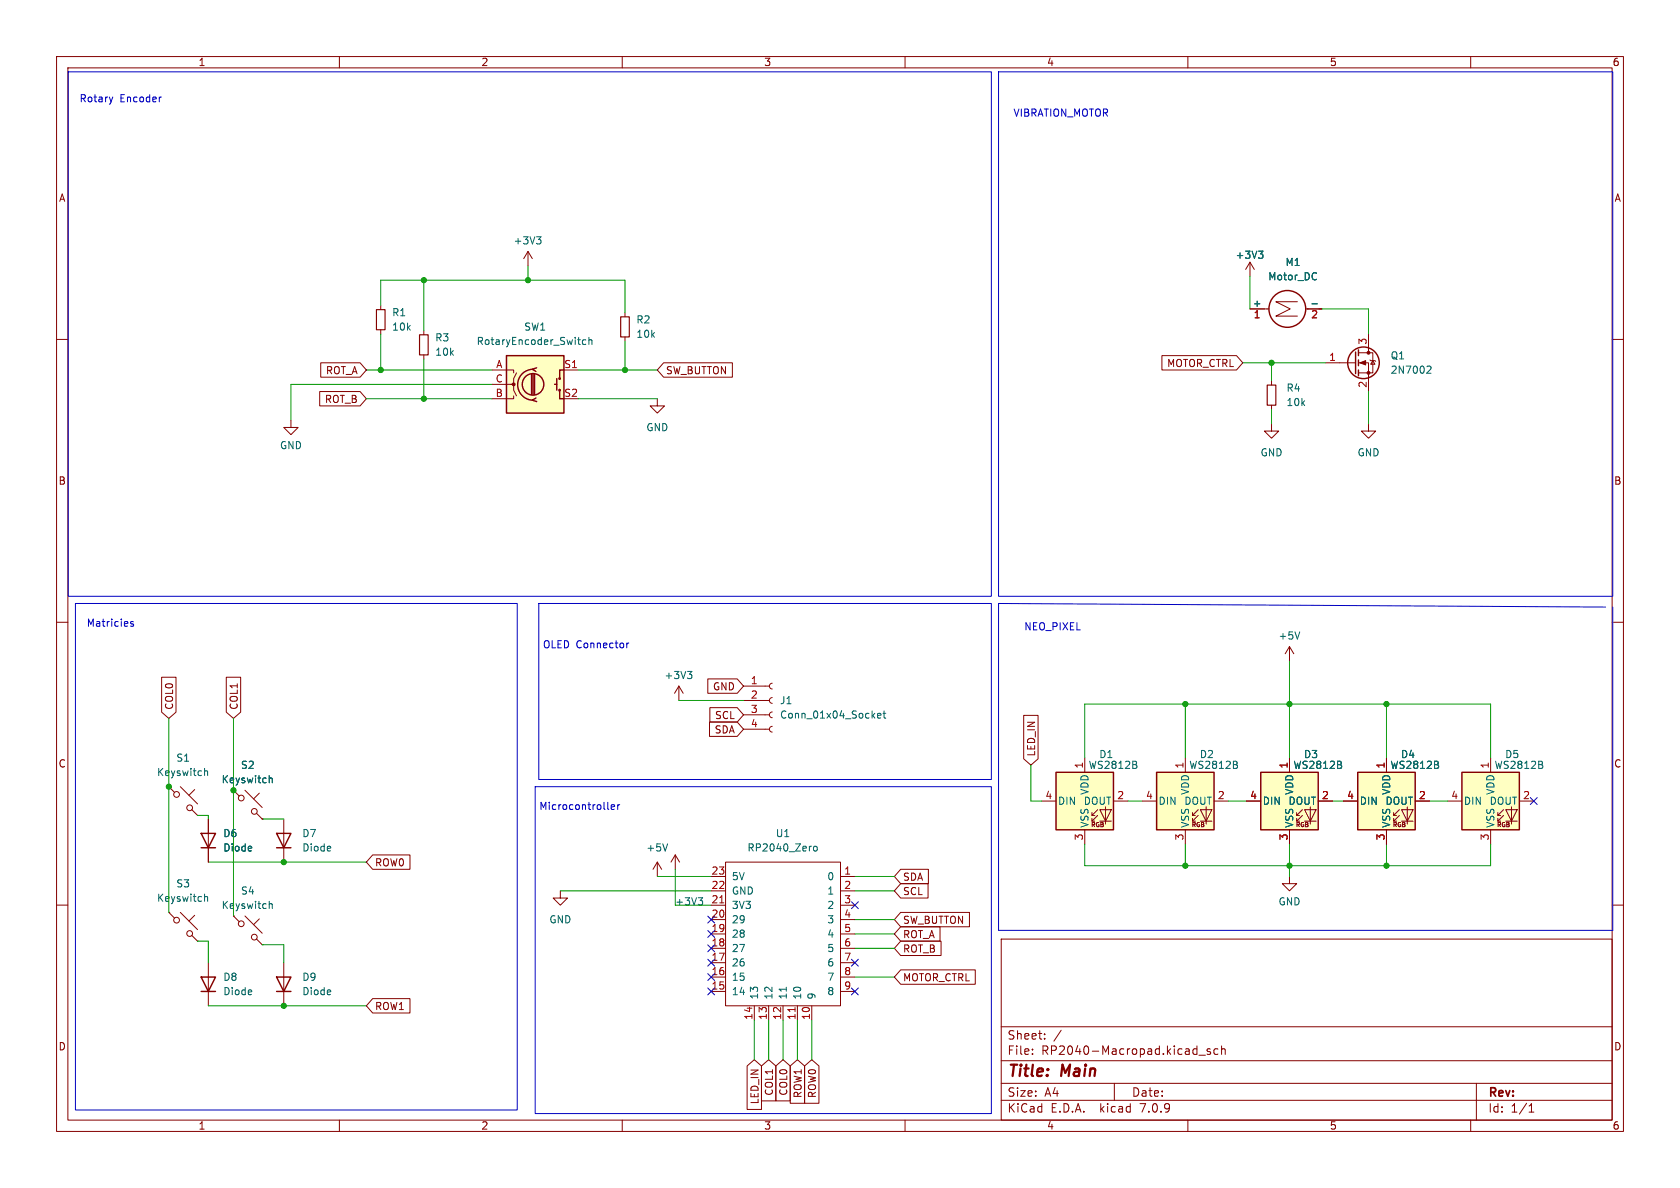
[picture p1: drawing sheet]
<svg xmlns="http://www.w3.org/2000/svg" width="297mm" height="210mm" viewBox="0 0 297 210" stroke-linecap="round" stroke-linejoin="round" font-family="sans-serif">
<g fill="none" stroke="#840000" stroke-width=".18">
<path d="M10 10h277v190h-277zM12 12h273v186h-273zM60 10v2M110 10v2M160 10v2M210 10v2M260 10v2M10 60h2M67.3 54v.7M67.3 58.3v.8M74.9 58.4v.8M93.3 44.5l-.7 1.2"/>
<path d="M93.3 44.5v2.5M93.3 44.5l.8 1.2M110.5 55.2v.8M110.5 59.6v.7M221 54.6h3.3M221 46.4l-.8 1.2M221 46.4v2.5M221 46.4l.7 1.2M229.4 53.3h-3.8l2.5 1.3-2.5 1.3h3.8M230.8 54.6h2.9M241.9 59.1v3.3M285 60h2"/>
<path d="M51.4 74.3v1.3h1.3l-1.3 1.2-1.2-1.2h1.2M56.5 69.2h7.2l1.1 1.3-1.1 1.3h-7.2zM56.7 64.1h7l1.1 1.3-1.1 1.3h-7zM74.9 62.7v.8M87 65.4h3.8v.5M87 67.9h3.8v1.1l.5 1M90.8 70v.5h-3.8M91.3 65.9l-.5 1v1h-.5M99.7 65.4h2.5M116.2 70.5v1.3h1.3l-1.3 1.2-1.3-1.2h1.3M117.3 64.1h12.2v2.6h-12.2l-1.1-1.3zM205.4 62.9h13.2l1.1 1.2-1.1 1.3h-13.2z"/>
<path d="M224.8 74.9v1.3h1.3l-1.3 1.3-1.3-1.3h1.3M224.8 67.3v.8M224.8 71.6v.8M234.3 64.1h5.3M240.2 64.1h1.7v5.1M240.2 62.4h2.5v3.5h-2.5M241.9 74.9v1.3h1.3l-1.3 1.3-1.2-1.3h1.2M242.2 63.6l.1 .2h.8l.1 .1M242.7 63.8l.4 .6h-.8zM10 110h2M28.6 119.7h2.5v6.2l-1.3 1.1-1.2-1.1zM40 119.7h2.5v6.2l-1.2 1.1-1.3-1.1z"/>
<path d="M228 114.3v2.5M228 114.3l-.8 1.3M228 114.3l.7 1.3M285 110h2M29.8 139.1l1.1 1M29.8 139.1h.1M31.9 139.1l3 3M34.4 139.6l-1 1M41.3 139.7l1 1M41.3 139.7h.1M43.3 139.7l3.1 3M120 121.3l-.7 1.3"/>
<path d="M120 121.3v2.5M120 121.3l.8 1.3M125.1 120h5.2l1.1 1.3-1.1 1.3h-5.2zM125.4 127.6h4.9l1.1 1.3-1.1 1.3h-4.9zM125.5 125.1h4.8l1.1 1.3-1.1 1.2h-4.8zM131.4 128.9h4.6M131.4 126.4h4.6M131.4 123.8h4.6M131.4 121.3h4.6M136.5 128.4l-.3 .1-.2 .4 .2 .4 .3 .1M136.5 125.9l-.3 .1-.2 .4 .2 .3 .3 .2M136.5 123.3l-.3 .2-.2 .3 .2 .4 .3 .1"/>
<path d="M136.5 120.8l-.3 .1-.2 .4 .2 .3 .3 .2M181 126.5h2.5v7.6l-1.3 1.2-1.2-1.2zM191.8 134v2.5M209.5 134v2.5M228 134v2.5M245.1 134v2.5M263.5 134v2.5M10 160h2M33.9 143.1l1 1M34.9 144.1h.1M36.8 144.8v7.6M45.3 143.8l1.1 1"/>
<path d="M45.8 140.2l-1 1M46.4 144.8h.1M50.2 144.8v7.6M65.9 151.1h6.6v2.6h-6.6l-1.1-1.3zM99.1 157.5v1.3h1.2l-1.2 1.2-1.3-1.2h1.3M116.2 152.4l-.8 1.3M116.2 152.4v2.5M116.2 152.4l.8 1.3M119.4 151.1l-.8 1.3M119.4 151.1v2.6M119.4 151.1l.7 1.3M125.7 154.9h2.6"/>
<path d="M125.7 157.5h2.6M128.3 152.4h20.3v25.4h-20.3zM148.6 154.9h2.5M148.6 157.5h2.5M159.2 153.7h4.9v2.5h-4.9l-1.1-1.3zM159.2 156.2h4.9v2.6h-4.9l-1.1-1.3zM184.1 141.6h2.6M191.8 146.7v2.5M193 145.2h.5M193 144.1h.5M194.1 144.1l-1.1 1.1v-.5M194.1 143.1l-1.1 1v-.5"/>
<path d="M194.4 143.1h2.1l-1 2.1zM194.4 145.2h2.1M195.5 142.6v3.1M196.8 141.6h2.6M201.9 141.6h2.6M209.5 146.7v2.5M210.8 145.2h.5M210.8 144.1h.5M211.8 144.1l-1 1.1v-.5M211.8 143.1l-1 1v-.5M212.2 143.1h2l-1 2.1zM212.2 145.2h2"/>
<path d="M213.2 142.6v3.1M214.6 141.6h2.6M220.3 141.6h2.6M228 154.9v1.3h1.2l-1.2 1.3-1.3-1.3h1.3M228 146.7v2.5M229.2 145.2h.5M229.2 144.1h.5M230.3 144.1l-1.1 1.1v-.5M230.3 143.1l-1.1 1v-.5M230.6 143.1h2.1l-1.1 2.1zM230.6 145.2h2.1M231.6 142.6v3.1"/>
<path d="M233 141.6h2.6M237.5 141.6h2.5M245.1 146.7v2.5M246.4 145.2h.5M246.4 144.1h.5M247.4 144.1l-1 1.1v-.5M247.4 143.1l-1 1v-.5M247.8 143.1h2l-1 2.1zM247.8 145.2h2M248.8 142.6v3.1M250.2 141.6h2.5M255.9 141.6h2.5"/>
<path d="M263.5 146.7v2.5M264.8 145.2h.5M264.8 144.1h.5M265.8 144.1l-1 1.1v-.5M265.8 143.1l-1 1v-.5M266.2 143.1h2l-1 2.1zM266.2 145.2h2M267.2 142.6v3.1M268.6 141.6h2.5M285 160h2M29.8 161.3l1.1 1M29.8 161.3h.1"/>
<path d="M31.9 161.3l3 3M33.9 165.4l1 1M34.4 161.8l-1 1M34.9 166.4h.1M36.8 170.2v7.6M41.3 161.9l1 1M41.3 161.9h.1M43.3 161.9l3.1 3.1M45.3 166l1.1 1M45.8 162.4l-1 1M46.4 167h.1M50.2 170.2v7.6"/>
<path d="M65.9 176.5h6.6v2.6h-6.6l-1.1-1.3zM125.7 175.3h2.6M125.7 172.7h2.6M125.7 170.2h2.6M125.7 167.6h2.6M125.7 165.1h2.6M125.7 162.6h2.6M125.7 160h2.6M133.3 177.8v2.5M135.9 177.8v2.5M138.4 177.8v2.5M141 177.8v2.5"/>
<path d="M143.5 177.8v2.5M148.6 175.3h2.5M148.6 172.7h2.5M148.6 170.2h2.5M148.6 167.6h2.5M148.6 165.1h2.5M148.6 162.6h2.5M148.6 160h2.5M159.2 161.3h12.2v2.5h-12.2l-1.1-1.2zM159.2 163.8h7v2.6h-7l-1.1-1.3zM159.2 166.4h7.2v2.5h-7.2l-1.1-1.3zM159.2 171.4h13.2v2.6h-13.2l-1.1-1.3z"/>
<path d="M177 166h108v32h-108zM60 198v2M110 198v2M132.1 188.4l1.2-1.1 1.3 1.1v7.7h-2.5zM134.6 188.4l1.3-1.1 1.3 1.1v6.2h-2.6zM137.2 188.4l1.2-1.1 1.3 1.1v6.2h-2.5zM139.7 188.4l1.3-1.1 1.2 1.1v6.6h-2.5zM142.2 188.4l1.3-1.1 1.3 1.1v6.6h-2.6zM160 198v2M177 194.5h108M177 191.5h108M177 187.5h108"/>
<path d="M177 181.5h108M182.5 186.3v.1M182.5 185.5v.1M184.7 183.6v.1M184.7 182.8v.1M187.6 182.1l-1.3 2M197 191.5v3M210 198v2M212 186.5h1.1M214 185.5l-.4-.1-.2 .2 .1 .2 .5 .2v.3h-.6M215.3 185.5l-.4-.1-.3 .3v.4l.1 .2h.6M216 185.5l.2-.1 .3 .1 .1 .9"/>
<path d="M216 184.9v1.5M260 198v2M261 191.5v6.5M270.3 196.6h.9M270.3 195.5l.4-.4v1.5"/>
<circle cx="31.2" cy="140.4" r=".51"/>
<circle cx="33.5" cy="142.8" r=".51"/>
<circle cx="42.6" cy="141.1" r=".51"/>
<circle cx="45" cy="143.4" r=".51"/>
<circle cx="31.2" cy="162.7" r=".51"/>
<circle cx="33.5" cy="165" r=".51"/>
<circle cx="42.6" cy="163.3" r=".51"/>
<circle cx="45" cy="165.7" r=".51"/>
</g>
<path d="M66.5 54.7h1.6v3.6h-1.6zM74.2 59.2h1.5v3.5h-1.5zM109.7 56h1.6v3.6h-1.6zM224 68.1h1.6v3.5h-1.6z" fill="none" stroke="#840000" stroke-width=".2"/>
<g fill="none" stroke="#840000" stroke-width=".25">
<path d="M89.5 62.9h10.2v10.1h-10.2zM94 66.2v3.5M94.2 65.3a2.73 2.73 0 0 0-2.7 2.7 2.73 2.73 0 0 0 2.7 2.7M94.2 66.2v3.5M94.5 66.2v3.5M94.7 70.4l-.6 .3 .8 .3M94.9 65l-.8 .3 .6 .4M98 67.9h.4M98.4 66.9v2.1M98.9 69v1.5h.8M99.7 65.4h-.8v1.5M239.6 62.2v3.8"/>
<path d="M240.2 61.8v1.1M240.2 63.6v1M240.2 65.4v1M186.7 136.5h10.1v10.2h-10.1zM204.5 136.5h10.1v10.2h-10.1zM222.9 136.5h10.1v10.2h-10.1zM240 136.5h10.2v10.2h-10.2zM258.4 136.5h10.2v10.2h-10.2zM35.6 147.3h2.5l-1.3 2.6zM35.6 149.9h2.5M48.9 147.3h2.5l-1.2 2.6zM48.9 149.9h2.5"/>
<path d="M35.6 172.7h2.5l-1.3 2.6zM35.6 175.3h2.5M48.9 172.7h2.5l-1.2 2.6zM48.9 175.3h2.5"/>
<circle cx="227.6" cy="54.6" r="3.3"/>
<circle cx="94.2" cy="67.9" r="1.9"/>
<circle cx="98.9" cy="69" r=".13"/>
<circle cx="98.9" cy="66.9" r=".13"/>
<circle cx="241" cy="64.1" r="2.79"/>
</g>
<g fill="none" stroke="#006464" stroke-width=".18">
<path d="M94.9 41.9h.7l-.4 .4M95.4 42.3l.2 .3v.3l-.2 .2M104.1 59.6v1.3M222.5 44.4h.8l-.4 .5M223 44.9l.3 .2v.3l-.3 .3M231.9 53.7h1M232.7 48.3h.1M232.7 49.4h.1M103.6 60.1h-.4l-.2 .2 .1 .5h.5M104.1 60.2l.2-.1h.3l.1 .8M252.4 64.7l.5 .1 .1 .3-.8 .9h.8M121.5 118.7h.8l-.4 .5"/>
<path d="M122.1 119.2l.2 .2v.3l-.2 .3M229.8 111.7l-.4 1.3M36.2 135.8v1.3M36.2 136.4l.1-.1h.3l.1 .8M47.6 137.1v1.3M47.6 137.6l.2-.1 .3 .1v.8M155.1 126.5l.6-.1v-.2l-.4-.1-.2 .2 .1 .6h.5M156.1 126.1h.5M156.3 125.7v1.1l.3 .1M200.9 135.2l.1 .2-.1 .4M200.9 134.7v.3M218.7 135.2l.1 .2-.1 .4"/>
<path d="M218.7 134.7v.3M237.1 135.2l.1 .2-.1 .4M237.1 134.7v.3M254.2 135.2l.1 .2-.1 .4M254.2 134.7v.3M272.6 135.2l.1 .2-.1 .4M272.6 134.7v.3M36.2 158.1v1.2M36.2 158.6l.1-.1h.3l.1 .8M47.6 159.3v1.3M47.6 159.9l.2-.1h.3v.8M118 149.2l-.4 1.2"/>
<path d="M123.4 158.7h.8l-.4 .5M124 159.2l.2 .2v.3l-.2 .3M143.9 149.7l.2-.1 .3 .1 .1 .5-.1 .2h-.3l-.2-.1zM139 174.5v.7"/>
</g>
<g fill="#840000" stroke="#840000" stroke-width=".18">
<path d="M240.4 64.1l1-.3v.7z"/>
<circle cx="241.9" cy="65.9" r=".25"/>
<circle cx="241.9" cy="62.4" r=".25"/>
<circle cx="90.8" cy="67.9" r=".25"/>
</g>
<path d="M127.2 159.6h.8M140.6 178.1v.7" fill="none" stroke="#a90000" stroke-width=".18"/>
<g fill="#ffffc2" stroke="#ffffc2" stroke-width=".18">
<path d="M258.4 136.5h10.2v10.2h-10.2z"/>
<path d="M240 136.5h10.2v10.2h-10.2z"/>
<path d="M222.9 136.5h10.1v10.2h-10.1z"/>
<path d="M186.7 136.5h10.1v10.2h-10.1z"/>
<path d="M204.5 136.5h10.1v10.2h-10.1z"/>
<path d="M89.5 62.9h10.2v10.1h-10.2z"/>
</g>
<g fill="none" stroke="#0000c2" stroke-width=".18">
<path d="M12.1 12.7h163.2v92.7h-163.2zM19.9 17.2l-.3 .8M28.5 17.2h-.2M176.5 12.7h108.6v92.7h-108.6zM13.3 106.7h78.1v89.5h-78.1zM23.6 109.9h-.3l-.2 .1v.2l.5 .1v.4h-.5M95.2 106.7h80.1v31.1h-80.1zM110.8 113.7v.8M111.2 113.7l-.4 .2M283.8 107.3l-107.3-.6v57.8h108.6v-57.2M94.6 139.1h80.7v57.8h-80.7zM107.4 142.9l.2 .2"/>
<path d="M108.1 142.7l.6-.1-.1-.3-.4-.1-.1 .2v.6h.5M109.2 142.2v.9M109.6 142.2l-.4 .3"/>
</g>
<g fill="none" stroke="#009600" stroke-width=".18">
<path d="M67.3 54v-4.5h43.2v5.7M67.3 59.1v6.3M74.9 49.5v8.9M93.3 47v2.5M221 48.9v5.7M233.7 54.6h8.2v4.5M64.8 65.4h22.2M64.8 70.5h22.2M74.9 63.5v7M87 67.9h-35.6v6.4M102.2 65.4h14M102.2 70.5h14"/>
<path d="M110.5 60.3v5.1M219.7 64.1h14.6M224.8 64.1v3.2M224.8 72.4v2.5M241.9 69.2v5.7M228 116.8v17.2M29.8 127v34.3M41.3 127v34.9M120 123.8h11.4M182.2 135.3v6.3h1.9M191.8 134v-9.5h71.7v9.5M209.5 124.5v9.5"/>
<path d="M245.1 124.5v9.5M34.9 144.1h1.9v.7M36.8 152.4h28M46.4 144.8h3.8M99.1 157.5h26.6M116.2 154.9h9.5M119.4 153.7v6.3h6.3M151.1 154.9h7M151.1 157.5h7M191.8 149.2v3.8h71.7v-3.8M199.4 141.6h2.5M209.5 149.2v3.8"/>
<path d="M217.2 141.6h3.1M228 149.2v5.7M235.6 141.6h1.9M245.1 149.2v3.8M252.7 141.6h3.2M34.9 166.4h1.9v3.8M36.8 177.8h28M46.4 167h3.8v3.2M151.1 172.7h7M151.1 165.1h7M151.1 167.6h7M151.1 162.6h7"/>
<path d="M133.3 180.3v7M135.9 180.3v7M138.4 180.3v7M141 180.3v7M143.5 180.3v7"/>
</g>
<g fill="none" stroke="#000084" stroke-width=".18">
<path d="M150.5 159.4l1.2 1.2M151.7 159.4l-1.2 1.2M270.5 141l1.3 1.2M271.8 141l-1.3 1.2M125.1 162l1.2 1.2M125.1 164.5l1.2 1.2M125.1 169.6l1.2 1.2M125.1 167l1.2 1.2M125.1 172.1l1.2 1.2M125.1 174.7l1.2 1.2M126.3 162l-1.2 1.2M126.3 164.5l-1.2 1.2"/>
<path d="M126.3 169.6l-1.2 1.2M126.3 167l-1.2 1.2M126.3 172.1l-1.2 1.2M126.3 174.7l-1.2 1.2M150.5 169.6l1.2 1.2M150.5 174.7l1.2 1.2M151.7 169.6l-1.2 1.2M151.7 174.7l-1.2 1.2"/>
</g>
<g fill="#009600" stroke="#009600" stroke-width=".18">
<circle cx="50.2" cy="177.8" r=".46"/>
<circle cx="41.3" cy="139.7" r=".46"/>
<circle cx="29.8" cy="139.1" r=".46"/>
<circle cx="50.2" cy="152.4" r=".46"/>
<circle cx="209.5" cy="124.5" r=".46"/>
<circle cx="224.8" cy="64.1" r=".46"/>
<circle cx="110.5" cy="65.4" r=".46"/>
<circle cx="74.9" cy="49.5" r=".46"/>
<circle cx="93.3" cy="49.5" r=".46"/>
<circle cx="74.9" cy="70.5" r=".46"/>
<circle cx="67.3" cy="65.4" r=".46"/>
<circle cx="228" cy="153" r=".46"/>
<circle cx="209.5" cy="153" r=".46"/>
<circle cx="245.1" cy="153" r=".46"/>
<circle cx="245.1" cy="124.5" r=".46"/>
<circle cx="228" cy="124.5" r=".46"/>
</g>
<g font-size="2.8" fill="#840000">
<text x="178" y="190.9">Title:</text>
<text x="187.7" y="190.9">Main</text>
</g>
<g font-size="2.1" fill="#840000">
<text x="178" y="184">Sheet:</text>
<text x="178" y="186.7">File:</text>
<text x="184.1" y="186.7">RP2040-Macropad.kicad_sch</text>
<text x="178" y="196.9">KiCad</text>
<text x="178" y="194.1">Size:</text>
<text x="184.7" y="194.1">A4</text>
<text x="185.7" y="196.9">E.D.A.</text>
<text x="194.6" y="196.9">kicad</text>
<text x="200" y="194.1">Date:</text>
<text x="201.8" y="196.9">7.0.9</text>
<text x="263" y="194.3">Rev:</text>
<text x="263" y="196.9">Id:</text>
<text x="267.1" y="196.9">1/1</text>
</g>
<g font-size="1.8" fill="#840000">
<text x="35" y="11.9">1</text>
<text x="85" y="11.9">2</text>
<text x="135" y="11.9">3</text>
<text x="185" y="11.9">4</text>
<text x="235" y="11.9">5</text>
<text x="285" y="11.9">6</text>
<text x="10.3" y="35.9">A</text>
<text x="285.3" y="35.9">A</text>
<text x="206.2" y="65.1">MOTOR_CTRL</text>
<text x="57.3" y="71.4">ROT_B</text>
<text x="57.5" y="66.4">ROT_A</text>
<text x="117.6" y="66.4">SW_BUTTON</text>
<text x="10.3" y="85.9">B</text>
<text x="285.3" y="85.9">B</text>
<text x="30.8" y="125.6" transform="rotate(-90 30.8 125.6)">COL0</text>
<text x="42.2" y="125.6" transform="rotate(-90 42.2 125.6)">COL1</text>
<text x="125.9" y="122.2">GND</text>
<text x="126.2" y="129.9">SDA</text>
<text x="126.3" y="127.3">SCL</text>
<text x="10.3" y="135.9">C</text>
<text x="183.2" y="133.8" transform="rotate(-90 183.2 133.8)">LED_IN</text>
<text x="285.3" y="135.9">C</text>
<text x="66.2" y="153.4">ROW0</text>
<text x="159.5" y="155.9">SDA</text>
<text x="159.5" y="158.4">SCL</text>
<text x="159.5" y="163.5">SW_BUTTON</text>
<text x="159.5" y="166.1">ROT_A</text>
<text x="159.5" y="168.6">ROT_B</text>
<text x="159.5" y="173.7">MOTOR_CTRL</text>
<text x="66.2" y="178.8">ROW1</text>
<text x="10.3" y="185.9">D</text>
<text x="285.3" y="185.9">D</text>
<text x="134.3" y="195.3" transform="rotate(-90 134.3 195.3)">LED_IN</text>
<text x="136.8" y="193.8" transform="rotate(-90 136.8 193.8)">COL1</text>
<text x="139.4" y="193.8" transform="rotate(-90 139.4 193.8)">COL0</text>
<text x="141.9" y="194.2" transform="rotate(-90 141.9 194.2)">ROW1</text>
<text x="144.5" y="194.2" transform="rotate(-90 144.5 194.2)">ROW0</text>
<text x="35" y="199.9">1</text>
<text x="85" y="199.9">2</text>
<text x="135" y="199.9">3</text>
<text x="185" y="199.9">4</text>
<text x="235" y="199.9">5</text>
<text x="285" y="199.9">6</text>
</g>
<g font-size="1.8" fill="#0000c2">
<text x="14" y="18.2">Rotary</text>
<text x="21.2" y="18.2">Encoder</text>
<text x="179.1" y="20.7">VIBRATION_MOTOR</text>
<text x="15.2" y="110.9">Matricies</text>
<text x="181" y="111.5">NEO_PIXEL</text>
<text x="95.9" y="114.7">OLED Connector</text>
<text x="95.2" y="143.3">Microcontroller</text>
</g>
<g font-size="1.8" fill="#006464">
<text x="90.7" y="43.4">+3V3</text>
<text x="218.3" y="45.9">+3V3</text>
<text x="227.2" y="47.2">M1</text>
<text x="224.1" y="49.8">Motor_DC</text>
<text x="69.2" y="56.1">R1</text>
<text x="69.2" y="58.6">10k</text>
<text x="92.6" y="58.6">SW1</text>
<text x="112.4" y="57.4">R2</text>
<text x="112.4" y="59.9">10k</text>
<text x="221.4" y="54.4">+</text>
<text x="76.8" y="60.6">R3</text>
<text x="76.8" y="63.1">10k</text>
<text x="84.2" y="61.2">RotaryEncoder_Switch</text>
<text x="245.8" y="63.7">Q1</text>
<text x="227.3" y="69.4">R4</text>
<text x="227.3" y="72">10k</text>
<text x="245.8" y="66.3">2N7002</text>
<text x="114.2" y="76.4">GND</text>
<text x="49.4" y="79.6">GND</text>
<text x="222.8" y="80.9">GND</text>
<text x="239.9" y="80.9">GND</text>
<text x="225.9" y="113.3">+5V</text>
<text x="117.4" y="120.2">+3V3</text>
<text x="137.8" y="124.7">J1</text>
<text x="137.8" y="127.2">Conn_01x04_Socket</text>
<text x="27.7" y="137.4">Keyswitch</text>
<text x="31.1" y="134.8">S1</text>
<text x="42.5" y="136.1">S2</text>
<text x="192.4" y="136.1">WS2812B</text>
<text x="194.2" y="134.2">D1</text>
<text x="210.1" y="136.1">WS2812B</text>
<text x="212" y="134.2">D2</text>
<text x="228.6" y="136.1">WS2812B</text>
<text x="230.4" y="134.2">D3</text>
<text x="245.7" y="136.1">WS2812B</text>
<text x="247.6" y="134.2">D4</text>
<text x="264.1" y="136.1">WS2812B</text>
<text x="266" y="134.2">D5</text>
<text x="39.1" y="138.7">Keyswitch</text>
<text x="186.9" y="142.5">DIN</text>
<text x="191.5" y="142.5">DOUT</text>
<text x="192.6" y="140.6" transform="rotate(-90 192.6 140.6)">VDD</text>
<text x="204.7" y="142.5">DIN</text>
<text x="209.3" y="142.5">DOUT</text>
<text x="210.4" y="140.6" transform="rotate(-90 210.4 140.6)">VDD</text>
<text x="223.1" y="142.5">DIN</text>
<text x="227.7" y="142.5">DOUT</text>
<text x="228.8" y="140.6" transform="rotate(-90 228.8 140.6)">VDD</text>
<text x="240.3" y="142.5">DIN</text>
<text x="244.8" y="142.5">DOUT</text>
<text x="246" y="140.6" transform="rotate(-90 246 140.6)">VDD</text>
<text x="258.7" y="142.5">DIN</text>
<text x="263.2" y="142.5">DOUT</text>
<text x="264.4" y="140.6" transform="rotate(-90 264.4 140.6)">VDD</text>
<text x="39.4" y="148.2">D6</text>
<text x="53.3" y="148.2">D7</text>
<text x="137.1" y="148.2">U1</text>
<text x="192.6" y="146.4" transform="rotate(-90 192.6 146.4)">VSS</text>
<text x="210.4" y="146.4" transform="rotate(-90 210.4 146.4)">VSS</text>
<text x="228.8" y="146.4" transform="rotate(-90 228.8 146.4)">VSS</text>
<text x="246" y="146.4" transform="rotate(-90 246 146.4)">VSS</text>
<text x="264.4" y="146.4" transform="rotate(-90 264.4 146.4)">VSS</text>
<text x="39.4" y="150.7">Diode</text>
<text x="53.3" y="150.7">Diode</text>
<text x="114.2" y="150.7">+5V</text>
<text x="129.3" y="155.8">5V</text>
<text x="132" y="150.7">RP2040_Zero</text>
<text x="146.2" y="155.8">0</text>
<text x="27.7" y="159.6">Keyswitch</text>
<text x="31.1" y="157.1">S3</text>
<text x="39.1" y="160.9">Keyswitch</text>
<text x="42.5" y="158.3">S4</text>
<text x="119.3" y="160.2">+3V3</text>
<text x="129.3" y="160.9">3V3</text>
<text x="129.3" y="158.3">GND</text>
<text x="146.2" y="158.3">1</text>
<text x="146.2" y="160.9">2</text>
<text x="225.9" y="160.2">GND</text>
<text x="97" y="163.4">GND</text>
<text x="129.3" y="166">28</text>
<text x="129.3" y="163.4">29</text>
<text x="146.2" y="163.4">3</text>
<text x="146.2" y="166">4</text>
<text x="39.4" y="173.6">D8</text>
<text x="53.3" y="173.6">D9</text>
<text x="129.3" y="173.6">15</text>
<text x="129.3" y="171">26</text>
<text x="129.3" y="168.5">27</text>
<text x="146.2" y="168.5">5</text>
<text x="146.2" y="171">6</text>
<text x="146.2" y="173.6">7</text>
<text x="39.4" y="176.1">Diode</text>
<text x="53.3" y="176.1">Diode</text>
<text x="129.3" y="176.1">14</text>
<text x="134.2" y="176.8" transform="rotate(-90 134.2 176.8)">13</text>
<text x="136.8" y="176.8" transform="rotate(-90 136.8 176.8)">12</text>
<text x="139.3" y="176.8" transform="rotate(-90 139.3 176.8)">11</text>
<text x="141.8" y="176.8" transform="rotate(-90 141.8 176.8)">10</text>
<text x="144.4" y="176.8" transform="rotate(-90 144.4 176.8)">9</text>
<text x="146.2" y="176.1">8</text>
</g>
<g font-size="1.8" fill="#a90000">
<text x="221.5" y="56.6">1</text>
<text x="231.7" y="56.6">2</text>
<text x="87.6" y="65.2">A</text>
<text x="99.7" y="65.2">S1</text>
<text x="234.9" y="63.9">1</text>
<text x="241.7" y="61" transform="rotate(-90 241.7 61)">3</text>
<text x="87.5" y="70.2">B</text>
<text x="87.5" y="67.7">C</text>
<text x="99.7" y="70.2">S2</text>
<text x="241.7" y="68.7" transform="rotate(-90 241.7 68.7)">2</text>
<text x="132.6" y="121">1</text>
<text x="132.6" y="123.6">2</text>
<text x="132.6" y="126.1">3</text>
<text x="132.6" y="128.7">4</text>
<text x="191.5" y="136" transform="rotate(-90 191.5 136)">1</text>
<text x="209.3" y="136" transform="rotate(-90 209.3 136)">1</text>
<text x="227.7" y="136" transform="rotate(-90 227.7 136)">1</text>
<text x="244.9" y="136" transform="rotate(-90 244.9 136)">1</text>
<text x="263.3" y="136" transform="rotate(-90 263.3 136)">1</text>
<text x="184.7" y="141.4">4</text>
<text x="197.4" y="141.4">2</text>
<text x="202.5" y="141.4">4</text>
<text x="215.2" y="141.4">2</text>
<text x="220.9" y="141.4">4</text>
<text x="233.6" y="141.4">2</text>
<text x="238.1" y="141.4">4</text>
<text x="250.8" y="141.4">2</text>
<text x="256.5" y="141.4">4</text>
<text x="269.2" y="141.4">2</text>
<text x="191.5" y="148.7" transform="rotate(-90 191.5 148.7)">3</text>
<text x="209.3" y="148.7" transform="rotate(-90 209.3 148.7)">3</text>
<text x="227.7" y="148.7" transform="rotate(-90 227.7 148.7)">3</text>
<text x="244.9" y="148.7" transform="rotate(-90 244.9 148.7)">3</text>
<text x="263.3" y="148.7" transform="rotate(-90 263.3 148.7)">3</text>
<text x="125.7" y="154.7">23</text>
<text x="149.2" y="154.7">1</text>
<text x="125.7" y="159.8">21</text>
<text x="125.7" y="157.2">22</text>
<text x="149.2" y="157.2">2</text>
<text x="149.2" y="159.8">3</text>
<text x="125.7" y="167.4">18</text>
<text x="125.7" y="164.8">19</text>
<text x="125.7" y="162.3">20</text>
<text x="149.2" y="162.3">4</text>
<text x="149.2" y="164.8">5</text>
<text x="149.2" y="167.4">6</text>
<text x="125.7" y="172.5">16</text>
<text x="125.7" y="169.9">17</text>
<text x="149.2" y="169.9">7</text>
<text x="149.2" y="172.5">8</text>
<text x="125.7" y="175">15</text>
<text x="149.2" y="175">9</text>
<text x="133.1" y="180.4" transform="rotate(-90 133.1 180.4)">14</text>
<text x="135.6" y="180.4" transform="rotate(-90 135.6 180.4)">13</text>
<text x="138.2" y="180.4" transform="rotate(-90 138.2 180.4)">12</text>
<text x="140.7" y="180.4" transform="rotate(-90 140.7 180.4)">11</text>
<text x="143.3" y="180.4" transform="rotate(-90 143.3 180.4)">10</text>
</g>
<g font-size="1.1" fill="#840000">
<text x="192.8" y="146.4">RGB</text>
<text x="210.5" y="146.4">RGB</text>
<text x="229" y="146.4">RGB</text>
<text x="246.1" y="146.4">RGB</text>
<text x="264.5" y="146.4">RGB</text>
</g>
</svg>
